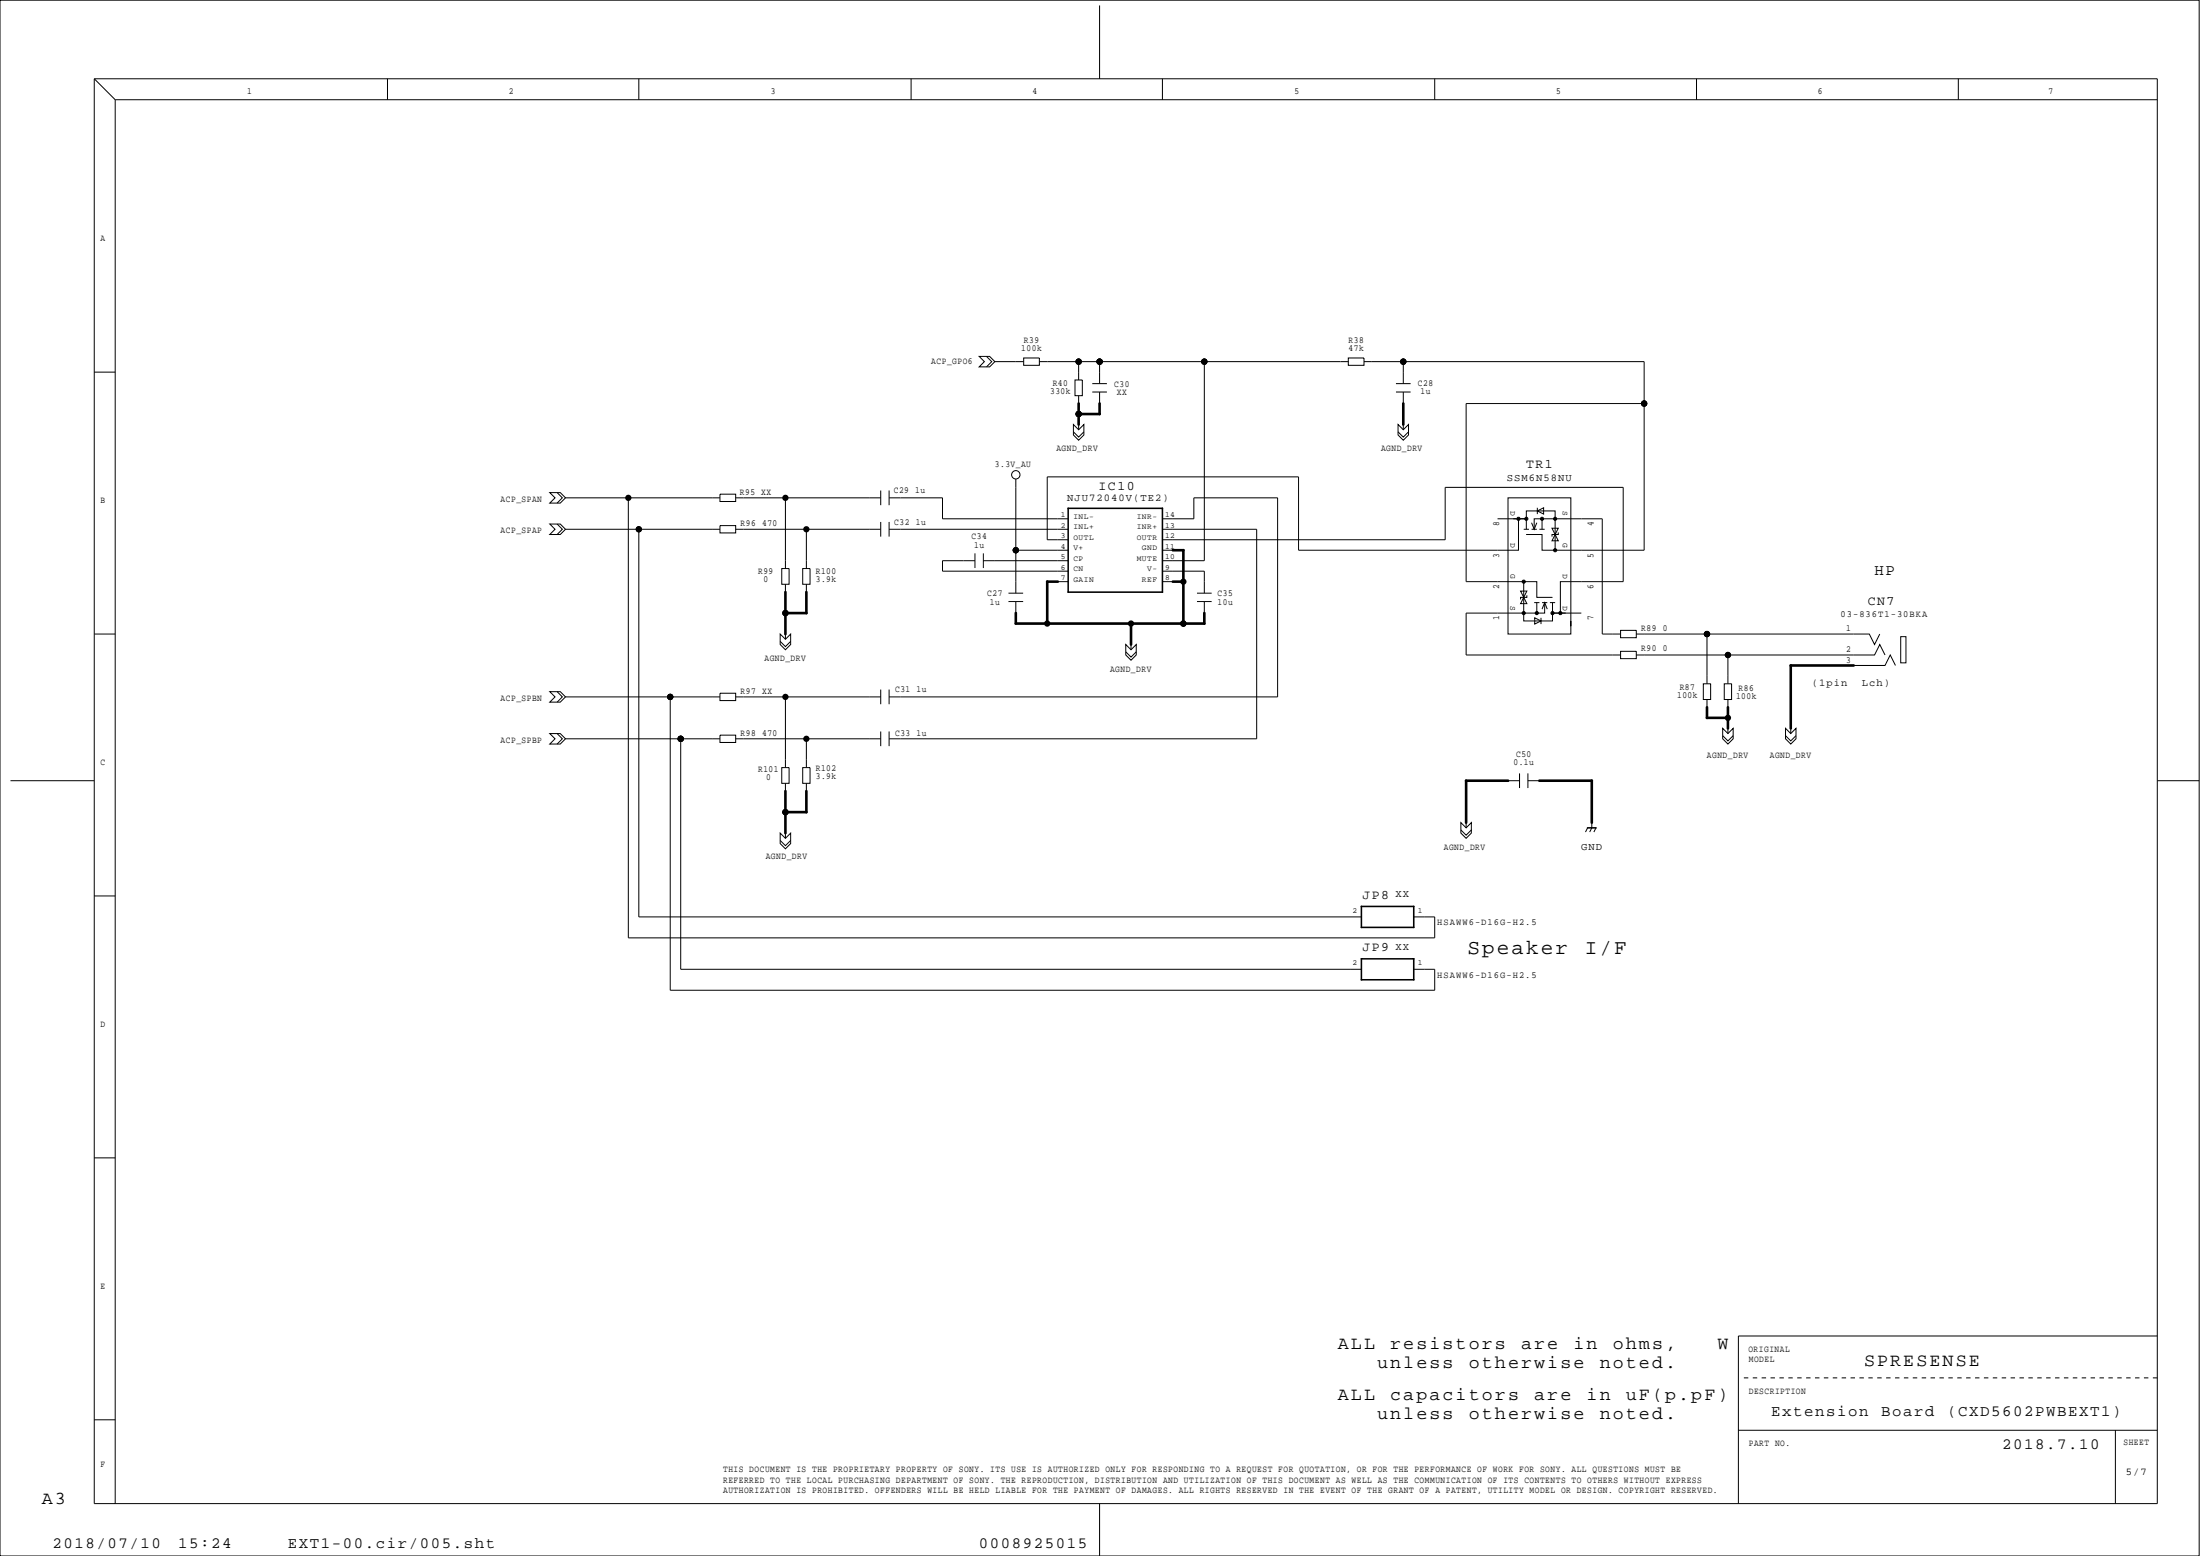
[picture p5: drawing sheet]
<svg xmlns="http://www.w3.org/2000/svg" width="420mm" height="297mm" viewBox="0 0 420 297" stroke-linecap="round" stroke-linejoin="round" font-family="sans-serif">
<g fill="none" stroke="#000" stroke-width=".19">
<path d="M0 0h420v297h-420zM18 15h394v272h-394zM18 15l4 4M22 19h390M22 19v268M74 15v4M122 15v4M174 15v4M210 1v14M222 15v4M274 15v4M324 15v4"/>
<path d="M374 15v4M18 71h4M187 68h2l1 1-1 1h-2l1-1zM188.4 68l1 1-1 1M190 69h5.5M195.5 68.3h3v1.4h-3zM198.5 69h59M205.3 72.5h1.4v3h-1.4zM206 69v3.5M206 75.5v1.5M208.6 73.2h2.8M208.6 74.8h2.8"/>
<path d="M210 69v4.2M210 74.8v2.2M230 69v38h-8M257.5 68.3h3v1.4h-3zM260.5 69h53.5v36h-19.5v-3h-3h3M266.6 73.2h2.8M266.6 74.8h2.8M268 69v4.2M268 74.8v2.2M314 77h-34v34h13.5v3h3M105 94h2l1 1-1 1h-2l1-1zM106.4 94l1 1-1 1"/>
<path d="M108 95h29.5M120 95v84h154v-4h-4M137.5 94.3h3v1.4h-3zM140.5 95h27.7M150 95v13.5M168.2 93.6v2.8M168.2 99.6v2.8M169.8 93.6v2.8M169.8 99.6v2.8M169.8 95h10.2v4h24M194 91.4v21.8M205 81l1 1 1-1v2l-1 1-1-1z"/>
<path d="M205 82.4l1 1 1-1M206 81v1M222 99h6v-4h16v38h-74.2M267 81l1 1 1-1v2l-1 1-1-1zM267 82.4l1 1 1-1M268 81v1M286 99h5.5v-1.5h5.5v7.5M289 99h2.5v2M290 99v6h-42v-14h-48v12h4M292.5 99.8l.5 1.2 .5-1.2M293.6 97.5l1.2-.6v1.2zM293.6 96.9v1.2"/>
<path d="M294.5 99v2M105 100h2l1 1-1 1h-2l1-1zM106.4 100l1 1-1 1M108 101h29.5M122 101v74h138M137.5 100.3h3v1.4h-3zM140.5 101h27.7M149.3 108.5h1.4v3h-1.4zM150 111.5v1.5M153.3 108.5h1.4v3h-1.4zM154 101v7.5M154 111.5v1.5"/>
<path d="M169.8 101h34.2M186.2 107h-6.2v2h24M186.2 105.6v2.8M187.8 107h16.2M187.8 105.6v2.8M192.6 113.2h2.8M192.6 114.8h2.8M194 114.8v2.2M194 105h10M202 111h2M222 103h54v-10h34v18h-12v6M222 101h18v40h-70.2"/>
<path d="M222 109h8v4.2M222 105h2M222 111h2M228.6 113.2h2.8M228.6 114.8h2.8M230 114.8v2.2M290.4 112.8h1.2l-.6 1.2zM291 114l.6 1.2h-1.2zM291 111v7.5h5.5v-1.5h5.5M291 101h1M291.6 113.6v.4h-1.2v.4M292.5 101h1"/>
<path d="M293 101v-2h13v22h3.5M293 115h1M293.1 117.9l1.2 .6-1.2 .6zM293.5 115v2M294 101h1M294.3 117.9v1.2M294.5 116.3l.5-1.3 .5 1.3M294.5 115h1M295 115v2h-15v8h29.5M296 115h1M296.4 100.8h1.2l-.6 1.2zM296.5 115v2h2.5"/>
<path d="M297 102l.6 1.2h-1.2zM297.6 101.6v.4h-1.2v.4M300 118.5v2.5h-12v-26h12v24.5M18 121h4M105 132h2l1 1-1 1h-2l1-1zM106.4 132l1 1-1 1M108 133h29.5M128 133v56h146v-4h-4M137.5 132.3h3v1.4h-3zM140.5 133h27.7M149 121l1 1 1-1v2l-1 1-1-1zM149 122.4l1 1 1-1"/>
<path d="M150 121v1M150 133v13.5M168.2 131.6v2.8M168.2 139.6v2.8M169.8 131.6v2.8M169.8 139.6v2.8M215 123l1 1 1-1v2l-1 1-1-1zM215 124.4l1 1 1-1M216 123v1M309.5 124.3h3v1.4h-3zM309.5 120.3h3v1.4h-3zM312.5 121h44.5l1 2 1-2"/>
<path d="M312.5 125h45.5l1-2 1 2M325.3 130.5h1.4v3h-1.4zM326 121v9.5M326 133.5v1.5M329 139l1 1 1-1v2l-1 1-1-1zM329.3 130.5h1.4v3h-1.4zM330 125v5.5M330 133.5v1.5M330 139v1M341 139l1 1 1-1v2l-1 1-1-1zM342 139v1M354 127h6l1-2 1 2"/>
<path d="M363 121.5h1v5h-1zM2 149h16M105 140h2l1 1-1 1h-2l1-1zM106.4 140l1 1-1 1M108 141h29.5M130 141v44h130M137.5 140.3h3v1.4h-3zM140.5 141h27.7M149 159l1 1 1-1v2l-1 1-1-1zM149.3 146.5h1.4v3h-1.4zM150 149.5v1.5M150 159v1"/>
<path d="M153.3 146.5h1.4v3h-1.4zM154 141v5.5M154 149.5v1.5M279 157l1 1 1-1v2l-1 1-1-1zM279 158.4l1 1 1-1M280 157v1M288 149h2.2M290.2 147.6v2.8M291.8 149h2.2M291.8 147.6v2.8M303.2 158l-.4 .8M304 157v1l-.4 .8"/>
<path d="M304.8 158l-.4 .8M329 140.4l1 1 1-1M341 140.4l1 1 1-1M412 149h8M18 171h4M149 160.4l1 1 1-1M18 221h4M412 255h-80v32M18 271h4M332 273h80M333 263h.9M334.7 263h.9"/>
<path d="M336.4 263h.9M338.1 263h.9M339.8 263h.9M341.5 263h.9M343.2 263h.9M344.9 263h.9M346.6 263h.9M348.3 263h.9M350 263h.9M351.7 263h.9M353.4 263h.9M355.1 263h.9"/>
<path d="M356.8 263h.9M358.5 263h.9M360.2 263h.9M361.9 263h.9M363.6 263h.9M365.3 263h.9M367 263h.9M368.7 263h.9M370.4 263h.8M372.1 263h.8M373.8 263h.8M375.5 263h.8"/>
<path d="M377.2 263h.8M378.9 263h.8M380.6 263h.8M382.3 263h.8M384 263h.8M385.7 263h.8M387.4 263h.8M389.1 263h.8M390.8 263h.8M392.5 263h.8M394.2 263h.8M395.9 263h.8"/>
<path d="M397.6 263h.8M399.3 263h.8M401 263h.8M402.7 263h.8M404 273v14M404.4 263h.8M406.1 263h.8M407.8 263h.8M409.5 263h.8M411.2 263h.8M210 287v10"/>
<circle cx="194" cy="90.6" r=".8"/>
<circle cx="290" cy="99" r=".3"/>
<circle cx="291.5" cy="99" r=".3"/>
<circle cx="294.5" cy="99" r=".3"/>
<circle cx="297" cy="99" r=".3"/>
<circle cx="291" cy="111" r=".3"/>
<circle cx="291" cy="117" r=".3"/>
<circle cx="293.5" cy="117" r=".3"/>
<circle cx="296.5" cy="117" r=".3"/>
<circle cx="297" cy="105" r=".3"/>
<circle cx="298" cy="117" r=".3"/>
</g>
<g fill="#000">
<path d="M205.9 78.8h.2l.2 .2v2l-.3 .3-.2-.3v-2zM205.8 76.9l.2-.1 .3 .2v2l-.3 .3-.2-.3zM205.8 78.9l.2-.1h4l.3 .2-.3 .3h-4l-.2-.1zM209.8 76.9l.2-.1 .3 .2v2l-.3 .3-.2-.3zM267.8 76.9l.2-.1 .3 .2v4l-.3 .3-.2-.3zM203.9 97l.1-.1 .2 .1v16l-.2 .2-.1-.2zM203.9 96.9h18.1l.2 .1-.2 .2h-18l-.1-.2zM221.9 96.9l.3 .1v16l-.2 .2-.1-.2zM149.8 112.9l.3-.1 .2 .2v4l-.3 .3-.2-.3zM149.9 116.8h.2l.2 .2v4l-.3 .3-.2-.3v-4zM149.8 116.9l.2-.1h4l.3 .2-.3 .3h-4l-.2-.1zM153.8 112.9l.3-.1 .2 .2v4l-.3 .3-.2-.3z"/>
<path d="M193.9 116.8h.2l.2 .2v2l-.3 .3-.2-.3v-2zM193.9 118.8h6.1l.3 .2-.3 .3h-6l-.2-.3zM199.8 110.9l.2-.1 .3 .2v8l-.3 .3-.2-.3zM199.8 118.9l.2-.1h16l.3 .2-.3 .3h-16l-.2-.1zM199.8 110.9l.2-.1h2l.3 .2-.3 .3h-2l-.2-.1zM203.9 112.9h18.1l.2 .1-.2 .2h-18l-.1-.2zM215.8 118.9l.2-.1 .3 .2v4l-.3 .3-.2-.3zM215.9 118.8h10.1l.3 .2-.3 .3h-10l-.2-.3zM223.8 110.9l.2-.1h2l.3 .2-.3 .3h-2l-.2-.1zM223.9 104.8h2.1l.3 .2-.3 .3h-2l-.2-.1zM225.8 110.9l.2-.1 .3 .2v8l-.3 .3-.2-.3zM225.8 104.9l.2-.1 .3 .2v6l-.3 .3-.2-.3z"/>
<path d="M225.8 118.9l.2-.1h4l.3 .2-.3 .3h-4l-.2-.1zM229.9 116.8h.2l.2 .2v2l-.3 .3-.2-.3v-2zM325.8 134.9l.3-.1 .2 .2v2l-.3 .3-.2-.3zM325.8 136.9l.2-.1h4l.3 .2-.3 .3h-4l-.2-.1zM329.9 136.8h.2l.2 .2v2l-.3 .3-.2-.3v-2zM329.9 134.8h.2l.2 .2v2l-.3 .3-.2-.3v-2zM341.8 126.9l.3-.1 .2 .2v12l-.3 .3-.2-.3zM341.9 126.8h12.1l.3 .2-.3 .3h-12l-.2-.1zM149.9 150.8h.2l.2 .2v4l-.3 .3-.2-.3v-4zM149.8 154.9l.3-.1 .2 .2v4l-.3 .3-.2-.3zM149.8 154.9l.2-.1h4l.3 .2-.3 .3h-4l-.2-.1zM153.9 150.8h.2l.2 .2v4l-.3 .3-.2-.3v-4z"/>
<path d="M279.8 148.9l.3-.1 .2 .2v8l-.3 .3-.2-.3zM279.9 148.8h8.1l.3 .2-.3 .3h-8l-.2-.1zM293.9 148.8h10.1l.3 .2-.3 .3h-10l-.2-.1zM303.1 157.9h1.7l.2 .1-.2 .2h-1.6l-.1-.1zM303.9 148.8h.2l.2 .2v8l-.3 .3-.2-.3v-8zM259.9 172.9l.3 .1v4l-.2 .2-.1-.2zM259.9 176.9h10.1l.2 .1-.2 .2h-10l-.1-.1zM259.9 172.9h10.1l.2 .1-.2 .2h-10l-.1-.2zM269.9 172.9l.3 .1v4l-.2 .2-.1-.2zM259.9 183l.2-.1 .1 .1v4l-.2 .2-.1-.2zM259.9 186.9h10.1l.2 .1-.2 .2h-10l-.1-.2zM259.9 182.9h10.1l.2 .1-.2 .2h-10l-.1-.2z"/>
<path d="M269.9 183l.1-.1 .2 .1v4l-.2 .2-.1-.2z"/>
<circle cx="206" cy="69" r=".6"/>
<circle cx="206" cy="79" r=".6"/>
<circle cx="210" cy="69" r=".6"/>
<circle cx="230" cy="69" r=".6"/>
<circle cx="268" cy="69" r=".6"/>
<circle cx="314" cy="77" r=".6"/>
<circle cx="120" cy="95" r=".6"/>
<circle cx="150" cy="95" r=".6"/>
<circle cx="290" cy="99" r=".3"/>
<circle cx="291.5" cy="99" r=".3"/>
<circle cx="294.5" cy="99" r=".3"/>
<circle cx="297" cy="99" r=".3"/>
<circle cx="122" cy="101" r=".6"/>
<circle cx="150" cy="117" r=".6"/>
<circle cx="154" cy="101" r=".6"/>
<circle cx="194" cy="105" r=".6"/>
<circle cx="200" cy="119" r=".6"/>
<circle cx="216" cy="119" r=".6"/>
<circle cx="226" cy="119" r=".6"/>
<circle cx="226" cy="111" r=".6"/>
<circle cx="291" cy="111" r=".3"/>
<circle cx="291" cy="117" r=".3"/>
<circle cx="293.5" cy="117" r=".3"/>
<circle cx="296.5" cy="117" r=".3"/>
<circle cx="297" cy="105" r=".3"/>
<circle cx="298" cy="117" r=".3"/>
<circle cx="128" cy="133" r=".6"/>
<circle cx="150" cy="133" r=".6"/>
<circle cx="326" cy="121" r=".6"/>
<circle cx="330" cy="137" r=".6"/>
<circle cx="330" cy="125" r=".6"/>
<circle cx="130" cy="141" r=".6"/>
<circle cx="150" cy="155" r=".6"/>
<circle cx="154" cy="141" r=".6"/>
</g>
<g font-size="4">
<text x="280.2" y="182">Speaker</text>
<text x="302.7" y="182">I/F</text>
</g>
<g font-size="3.5">
<text x="255.5" y="257.4">ALL</text>
<text x="265.5" y="257.4">resistors</text>
<text x="290.5" y="257.4">are</text>
<text x="300.5" y="257.4">in</text>
<text x="308" y="257.4">ohms,</text>
<text x="328" y="257.4">W</text>
<text x="263" y="261.1">unless</text>
<text x="280.5" y="261.1">otherwise</text>
<text x="305.5" y="261.1">noted.</text>
<text x="356" y="260.8">SPRESENSE</text>
<text x="255.5" y="267.2">ALL</text>
<text x="265.5" y="267.2">capacitors</text>
<text x="293" y="267.2">are</text>
<text x="303" y="267.2">in</text>
<text x="310.5" y="267.2">uF(p.pF)</text>
<text x="263" y="270.9">unless</text>
<text x="280.5" y="270.9">otherwise</text>
<text x="305.5" y="270.9">noted.</text>
<text x="8" y="287">A3</text>
</g>
<g font-size="3">
<text x="358" y="109.8">HP</text>
<text x="338.2" y="270.3">Extension</text>
<text x="359.3" y="270.3">Board</text>
<text x="371.9" y="270.3">(CXD5602PWBEXT1)</text>
<text x="382.4" y="276.5">2018.7.10</text>
<text x="10" y="295.5">2018/07/10</text>
<text x="34" y="295.5">15:24</text>
<text x="55" y="295.5">EXT1-00.cir/005.sht</text>
<text x="187" y="295.5">0008925015</text>
</g>
<g font-size="2.5">
<text x="291.4" y="89.3">TR1</text>
<text x="209.8" y="93.5">IC10</text>
<text x="356.7" y="115.5">CN7</text>
<text x="260.2" y="171.5">JP8</text>
<text x="260.2" y="181.5">JP9</text>
</g>
<g font-size="2">
<text x="203.8" y="95.6">NJU72040V(TE2)</text>
<text x="287.7" y="91.8">SSM6N58NU</text>
<text x="346" y="131">(1pin</text>
<text x="355.6" y="131">Lch)</text>
<text x="302" y="162.3">GND</text>
<text x="266.5" y="171.3">XX</text>
<text x="266.5" y="181.3">XX</text>
<text x="406" y="281.5">5/7</text>
</g>
<g font-size="1.8">
<text x="47.2" y="18">1</text>
<text x="97.2" y="18">2</text>
<text x="147.2" y="18">3</text>
<text x="197.2" y="18">4</text>
<text x="247.2" y="18">5</text>
<text x="297.2" y="18">5</text>
<text x="347.2" y="18">6</text>
<text x="391.2" y="18">7</text>
<text x="19.2" y="46">A</text>
<text x="195.5" y="65.4">R39</text>
<text x="257.5" y="65.4">R38</text>
<text x="177.9" y="69.5">ACP_GPO6</text>
<text x="195" y="67">100k</text>
<text x="257.5" y="67">47k</text>
<text x="200.5" y="75.3">330k</text>
<text x="201" y="73.7">R40</text>
<text x="212.8" y="73.8">C30</text>
<text x="213.3" y="75.4">XX</text>
<text x="270.8" y="73.7">C28</text>
<text x="271.3" y="75.3">1u</text>
<text x="190" y="89.1">3.3V_AU</text>
<text x="201.7" y="86.1">AGND_DRV</text>
<text x="263.7" y="86.1">AGND_DRV</text>
<text x="95.6" y="95.8">ACP_SPAN</text>
<text x="141.3" y="94.4">R95 XX</text>
<text x="170.7" y="94.2">C29</text>
<text x="174.8" y="94.2">1u</text>
<text x="19.2" y="96">B</text>
<text x="95.6" y="101.8">ACP_SPAP</text>
<text x="141.5" y="100.4">R96</text>
<text x="145.6" y="100.4">470</text>
<text x="170.8" y="100.2">C32</text>
<text x="174.9" y="100.2">1u</text>
<text x="286.3" y="100.4" transform="rotate(-90 286.3 100.4)">8</text>
<text x="304.3" y="100.4" transform="rotate(-90 304.3 100.4)">4</text>
<text x="185.5" y="102.9">C34</text>
<text x="186" y="104.5">1u</text>
<text x="286.3" y="106.4" transform="rotate(-90 286.3 106.4)">3</text>
<text x="304.3" y="106.4" transform="rotate(-90 304.3 106.4)">5</text>
<text x="144.8" y="109.6">R99</text>
<text x="145.8" y="111.2">0</text>
<text x="155.8" y="109.6">R100</text>
<text x="155.8" y="111.2">3.9k</text>
<text x="188.5" y="113.8">C27</text>
<text x="232.5" y="113.8">C35</text>
<text x="286.3" y="112.4" transform="rotate(-90 286.3 112.4)">2</text>
<text x="304.3" y="112.4" transform="rotate(-90 304.3 112.4)">6</text>
<text x="189" y="115.4">1u</text>
<text x="232.5" y="115.4">10u</text>
<text x="286.3" y="118.4" transform="rotate(-90 286.3 118.4)">1</text>
<text x="304.3" y="118.4" transform="rotate(-90 304.3 118.4)">7</text>
<text x="351.5" y="117.8">03-836T1-30BKA</text>
<text x="313.4" y="124.2">R90</text>
<text x="313.4" y="120.4">R89</text>
<text x="317.5" y="124.2">0</text>
<text x="317.5" y="120.4">0</text>
<text x="352.6" y="120.5">1</text>
<text x="352.6" y="124.5">2</text>
<text x="146" y="126.3">AGND_DRV</text>
<text x="212" y="128.3">AGND_DRV</text>
<text x="320.8" y="131.7">R87</text>
<text x="332" y="131.8">R86</text>
<text x="352.6" y="126.5">3</text>
<text x="95.6" y="133.8">ACP_SPBN</text>
<text x="141.5" y="132.4">R97 XX</text>
<text x="170.9" y="132.2">C31</text>
<text x="175" y="132.2">1u</text>
<text x="320.3" y="133.3">100k</text>
<text x="331.5" y="133.4">100k</text>
<text x="95.6" y="141.8">ACP_SPBP</text>
<text x="141.5" y="140.4">R98</text>
<text x="145.6" y="140.4">470</text>
<text x="170.9" y="140.4">C33</text>
<text x="175" y="140.4">1u</text>
<text x="19.2" y="146">C</text>
<text x="144.8" y="147.3">R101</text>
<text x="146.3" y="148.9">0</text>
<text x="155.8" y="147.2">R102</text>
<text x="155.8" y="148.8">3.9k</text>
<text x="289" y="146">0.1u</text>
<text x="289.5" y="144.4">C50</text>
<text x="326" y="144.6">AGND_DRV</text>
<text x="338" y="144.6">AGND_DRV</text>
<text x="146.2" y="164">AGND_DRV</text>
<text x="275.7" y="162.3">AGND_DRV</text>
<text x="274.5" y="176.5">HSAWW6-D16G-H2.5</text>
<text x="274.5" y="186.8">HSAWW6-D16G-H2.5</text>
<text x="19.2" y="196">D</text>
<text x="19.2" y="246">E</text>
<text x="333.9" y="258.1">ORIGINAL</text>
<text x="334" y="260">MODEL</text>
<text x="334" y="266">DESCRIPTION</text>
<text x="405.5" y="275.8">SHEET</text>
<text x="19.2" y="280">F</text>
<text x="138.1" y="281">THIS DOCUMENT IS THE PROPRIETARY PROPERTY OF SONY. ITS USE IS AUTHORIZED ONLY FOR RESPONDING TO A REQUEST FOR QUOTATION, OR FOR THE PERFORMANCE OF WORK FOR SONY. ALL QUESTIONS MUST BE</text>
<text x="334" y="276">PART NO.</text>
<text x="138.1" y="283">REFERRED TO THE LOCAL PURCHASING DEPARTMENT OF SONY. THE REPRODUCTION, DISTRIBUTION AND UTILIZATION OF THIS DOCUMENT AS WELL AS THE COMMUNICATION OF ITS CONTENTS TO OTHERS WITHOUT EXPRESS</text>
<text x="138.1" y="285">AUTHORIZATION IS PROHIBITED. OFFENDERS WILL BE HELD LIABLE FOR THE PAYMENT OF DAMAGES. ALL RIGHTS RESERVED IN THE EVENT OF THE GRANT OF A PATENT, UTILITY MODEL OR DESIGN. COPYRIGHT RESERVED.</text>
</g>
<g font-size="1.5">
<text x="202.6" y="98.8">1</text>
<text x="202.6" y="100.8">2</text>
<text x="205" y="99">INL-</text>
<text x="205" y="101">INL+</text>
<text x="217.1" y="101">INR+</text>
<text x="217.1" y="99">INR-</text>
<text x="222.5" y="100.8">13</text>
<text x="222.5" y="98.8">14</text>
<text x="288.5" y="97.6" transform="rotate(90 288.5 97.6)">D</text>
<text x="298.5" y="97.6" transform="rotate(90 298.5 97.6)">S</text>
<text x="202.6" y="102.8">3</text>
<text x="202.6" y="104.8">4</text>
<text x="202.6" y="106.8">5</text>
<text x="205" y="103">OUTL</text>
<text x="205" y="105">V+</text>
<text x="205" y="107">CP</text>
<text x="217.1" y="103">OUTR</text>
<text x="217.1" y="107">MUTE</text>
<text x="218.1" y="105">GND</text>
<text x="222.5" y="102.8">12</text>
<text x="222.5" y="106.8">10</text>
<text x="222.5" y="104.8">11</text>
<text x="288.5" y="103.6" transform="rotate(90 288.5 103.6)">D</text>
<text x="298.5" y="103.6" transform="rotate(90 298.5 103.6)">G</text>
<text x="202.6" y="108.8">6</text>
<text x="202.6" y="110.8">7</text>
<text x="205" y="109">CN</text>
<text x="205" y="111">GAIN</text>
<text x="218.1" y="111">REF</text>
<text x="219.1" y="109">V-</text>
<text x="222.5" y="108.8">9</text>
<text x="222.5" y="110.8">8</text>
<text x="288.5" y="109.6" transform="rotate(90 288.5 109.6)">G</text>
<text x="298.5" y="109.6" transform="rotate(90 298.5 109.6)">D</text>
<text x="288.5" y="115.6" transform="rotate(90 288.5 115.6)">S</text>
<text x="298.5" y="115.6" transform="rotate(90 298.5 115.6)">D</text>
<text x="258.3" y="174.3">2</text>
<text x="270.8" y="174.3">1</text>
<text x="258.3" y="184.3">2</text>
<text x="270.8" y="184.3">1</text>
</g>
</svg>
